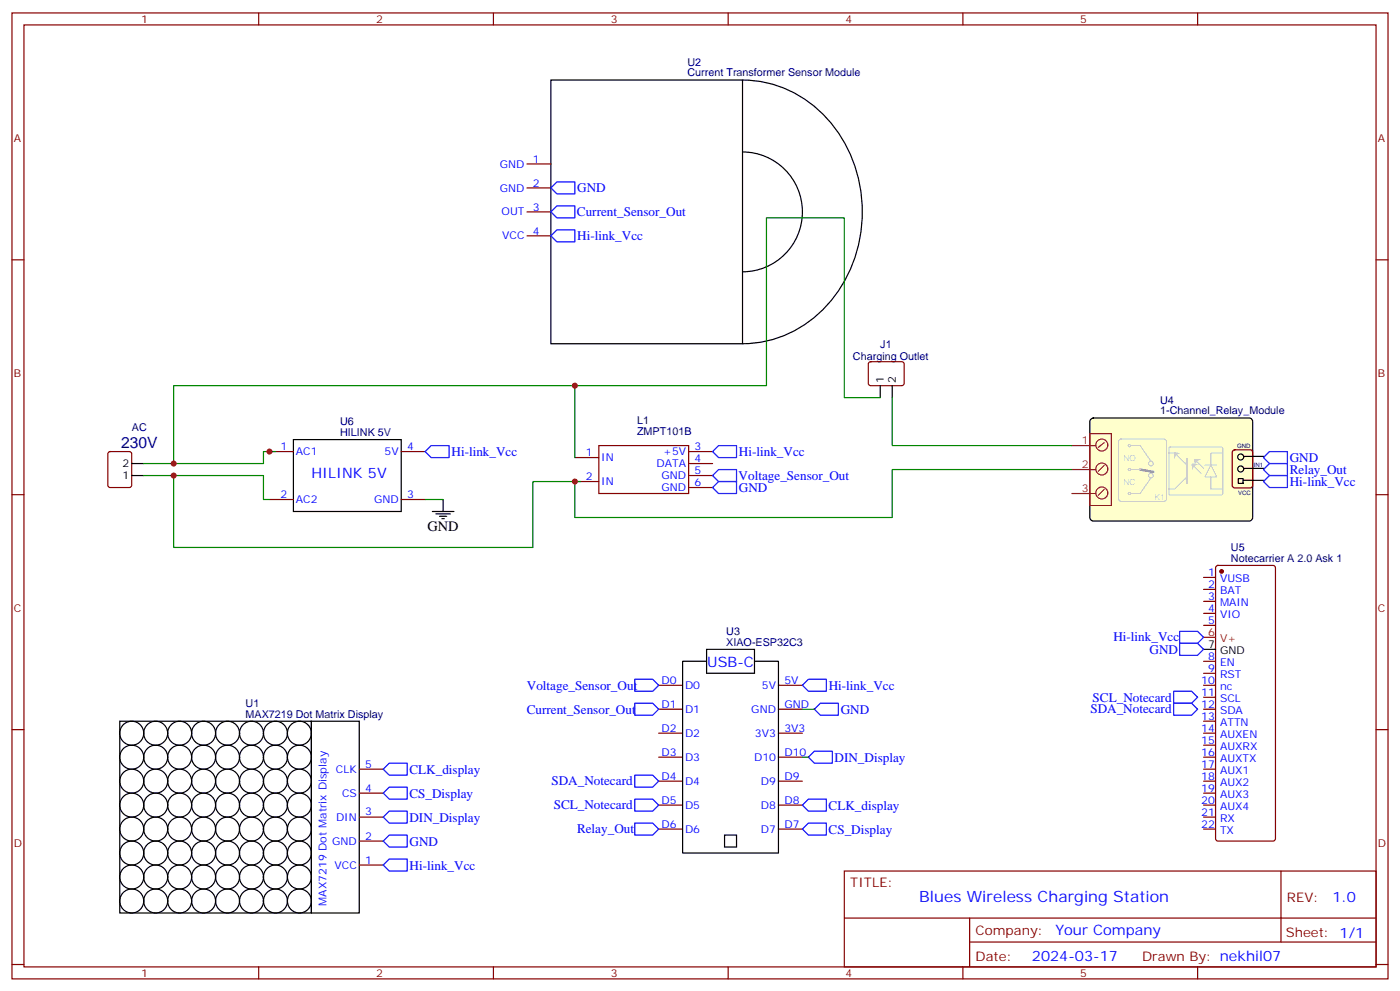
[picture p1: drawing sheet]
<svg xmlns="http://www.w3.org/2000/svg" width="412mm" height="292mm" viewBox="0 0 412 292" stroke-linecap="round" stroke-linejoin="round" font-family="sans-serif">
<g fill="none" stroke="#870000" stroke-width=".35">
<path d="M3.5 3.8h405.4v284.3h-405.4zM7.1 7.3h398.2v277.3h-398.2zM76.2 3.8v3.5M145.3 3.8v3.5M214.5 3.8v3.5M283.6 3.8v3.5M352.8 3.8v3.5M155.2 48.3h7.1M155.2 55.3h7.1M3.5 76.5h3.6M155.2 62.4h7.1M155.2 69.4h7.1"/>
<path d="M405.3 76.5h3.6M169.3 134.7h7.1M176.4 131.2h26.4v14.1h-26.4zM202.8 132.9h7.1M202.8 136.5h7.1M202.8 140h7.1M3.5 145.6h3.6M169.3 141.7h7.1M202.8 143.5h7.1M405.3 145.6h3.6M3.5 214.8h3.6M194 208.8h7.1"/>
<path d="M194 215.8h7.1M194 201.7h7.1M229.3 208.8h7.1M229.3 215.8h7.1M229.3 201.7h7.1M405.3 214.8h3.6M105.8 233.5h7.1M105.8 226.4h7.1M194 222.9h7.1M194 229.9h7.1M194 237h7.1M229.3 222.9h7.1"/>
<path d="M229.3 229.9h7.1M229.3 237h7.1M105.8 254.6h7.1M105.8 247.6h7.1M105.8 240.5h7.1M194 244.1h7.1M229.3 244.1h7.1M248.7 256.4h156.6v28.2h-156.6zM377.3 256.4v20.9M248.7 270.2h156.5M285.6 277.3h119.6M285.6 270.2v14.2"/>
<path d="M3.5 283.9h3.6M76.2 284.6v3.5M145.3 284.6v3.5M214.5 284.6v3.5M283.6 284.6v3.5M352.8 284.6v3.5M405.3 283.9h3.6"/>
</g>
<g fill="none" stroke="#000" stroke-width=".35">
<path d="M162.3 23.6h56.4v77.6h-56.4zM218.7 23.6a35.4 35.4 0 0 1 32.5 23.7 41.1 41.1 0 0 1-12.8 47.2 33 33 0 0 1-19.7 6.7M218.7 44.7a17.6 17.6 0 0 1 17.7 17.7 17.6 17.6 0 0 1-17.7 17.6M208.1 191.1h14.1v7.1h-14.1zM208.1 194.7h-7v56.4h28.2v-56.4h-7.1M35.3 212.3h56.4v56.4h-56.4zM91.7 212.3h14.1v56.4h-14.1zM213.4 245.8h3.6v3.5h-3.6z"/>
<circle cx="38.8" cy="215.8" r="3.5"/>
<circle cx="45.9" cy="215.8" r="3.5"/>
<circle cx="52.9" cy="215.8" r="3.5"/>
<circle cx="60" cy="215.8" r="3.5"/>
<circle cx="67" cy="215.8" r="3.5"/>
<circle cx="74.1" cy="215.8" r="3.5"/>
<circle cx="81.1" cy="215.8" r="3.5"/>
<circle cx="88.2" cy="215.8" r="3.5"/>
<circle cx="38.8" cy="237" r="3.5"/>
<circle cx="38.8" cy="229.9" r="3.5"/>
<circle cx="38.8" cy="222.9" r="3.5"/>
<circle cx="45.9" cy="237" r="3.5"/>
<circle cx="45.9" cy="229.9" r="3.5"/>
<circle cx="45.9" cy="222.9" r="3.5"/>
<circle cx="52.9" cy="237" r="3.5"/>
<circle cx="52.9" cy="229.9" r="3.5"/>
<circle cx="52.9" cy="222.9" r="3.5"/>
<circle cx="60" cy="237" r="3.5"/>
<circle cx="60" cy="229.9" r="3.5"/>
<circle cx="60" cy="222.9" r="3.5"/>
<circle cx="67" cy="237" r="3.5"/>
<circle cx="67" cy="229.9" r="3.5"/>
<circle cx="67" cy="222.9" r="3.5"/>
<circle cx="74.1" cy="237" r="3.5"/>
<circle cx="74.1" cy="229.9" r="3.5"/>
<circle cx="74.1" cy="222.9" r="3.5"/>
<circle cx="81.1" cy="237" r="3.5"/>
<circle cx="81.1" cy="229.9" r="3.5"/>
<circle cx="81.1" cy="222.9" r="3.5"/>
<circle cx="88.2" cy="237" r="3.5"/>
<circle cx="88.2" cy="229.9" r="3.5"/>
<circle cx="88.2" cy="222.9" r="3.5"/>
<circle cx="38.8" cy="244.1" r="3.5"/>
<circle cx="38.8" cy="258.2" r="3.5"/>
<circle cx="38.8" cy="251.1" r="3.5"/>
<circle cx="45.9" cy="244.1" r="3.5"/>
<circle cx="45.9" cy="251.1" r="3.5"/>
<circle cx="45.9" cy="258.2" r="3.5"/>
<circle cx="52.9" cy="244.1" r="3.5"/>
<circle cx="52.9" cy="258.2" r="3.5"/>
<circle cx="52.9" cy="251.1" r="3.5"/>
<circle cx="60" cy="244.1" r="3.5"/>
<circle cx="60" cy="251.1" r="3.5"/>
<circle cx="60" cy="258.2" r="3.5"/>
<circle cx="67" cy="244.1" r="3.5"/>
<circle cx="67" cy="258.2" r="3.5"/>
<circle cx="67" cy="251.1" r="3.5"/>
<circle cx="74.1" cy="244.1" r="3.5"/>
<circle cx="74.1" cy="251.1" r="3.5"/>
<circle cx="74.1" cy="258.2" r="3.5"/>
<circle cx="81.1" cy="244.1" r="3.5"/>
<circle cx="81.1" cy="258.2" r="3.5"/>
<circle cx="81.1" cy="251.1" r="3.5"/>
<circle cx="88.2" cy="244.1" r="3.5"/>
<circle cx="88.2" cy="258.2" r="3.5"/>
<circle cx="88.2" cy="251.1" r="3.5"/>
<circle cx="38.8" cy="265.2" r="3.5"/>
<circle cx="45.9" cy="265.2" r="3.5"/>
<circle cx="52.9" cy="265.2" r="3.5"/>
<circle cx="60" cy="265.2" r="3.5"/>
<circle cx="67" cy="265.2" r="3.5"/>
<circle cx="74.1" cy="265.2" r="3.5"/>
<circle cx="81.1" cy="265.2" r="3.5"/>
<circle cx="88.2" cy="265.2" r="3.5"/>
</g>
<path d="M321.3 123.5l.8-.5h45.8l.7 .3 .4 .8v28.2l-.2 .7-.9 .4h-45.8l-.6-.2-.5-.9v-28.2z" fill="#ffc" stroke="#000" stroke-width=".35"/>
<g fill="none" stroke="#8c2424" stroke-width=".35">
<path d="M315.7 138.2h7.1M315.7 131.2h7.1M321 127.6h6.4v21.2h-6.4M321 127.5v21.1M325.3 137l-1.8 1.8M325.3 130.3l-1.8 1.4M315.7 145.3h7.1M325.3 144.1l-1.8 1.7"/>
<circle cx="324.6" cy="138.1" r="1.76"/>
<circle cx="324.6" cy="131" r="1.76"/>
<circle cx="324.6" cy="145.1" r="1.76"/>
</g>
<path d="M363.2 132.6l.5-.2h4.6l.6 .4 .1 10.1-.5 .7h-4.8l-.6-.4-.1-10.1z" fill="none" stroke="#870000" stroke-width=".35"/>
<g fill="none" stroke="#000" stroke-width=".35">
<path d="M366.5 137.9h5.7M366.5 134.3h5.7M364.8 140.9h1.4v1.4h-1.4zM366.2 141.4h6"/>
<circle cx="365.5" cy="138" r=".88"/>
<circle cx="365.5" cy="134.5" r=".88"/>
</g>
<g fill="none" stroke="#ccc" stroke-width=".35">
<path d="M329.7 129.4l.5-.2h12.7l.5 .2 .2 .5v17l-.2 .5-.5 .2h-12.7l-.5-.3-.2-.4v-17zM333 131.2h2.8l3.2 4.5M333 138.2h2.8M339 140.7l-3.2 4.6h-2.8"/>
<circle cx="332.7" cy="131.2" r=".35"/>
<circle cx="332.7" cy="138.2" r=".35"/>
<circle cx="339" cy="136.5" r=".71"/>
<circle cx="339" cy="140" r=".71"/>
<circle cx="332.7" cy="145.3" r=".35"/>
</g>
<path d="M335.8 138.2l3.9 .7" fill="none" stroke="#999" stroke-width=".71"/>
<g fill="#ccc">
<path d="M345.7 133.1l2.3 .3-1.5 .4-.5 1.5z"/>
<path d="M351 136.4l2.2 .3-1.5 .5-.5 1.5z"/>
<path d="M351.7 135l2.2 .3-1.5 .4-.5 1.5z"/>
</g>
<path d="M344.3 133.4h1.8l3.5 3.5v3.5l-3.5 3.5h-1.8M344.4 131.8l.3-.2h15.3l.2 .3v13.6l-.3 .2-15.4-.1-.2-.3zM351.7 137.2l2.2 2.2M352.4 135.8l2.2 2.1M354.9 136.9h3.5M356.7 136.9l1.7 3.5h-3.5zM360.2 133.4h-3.5v3.5M356.7 140.4v3.5h3.5" fill="none" stroke="#ccc" stroke-width=".35"/>
<path d="M349.6 135.1v7.1" fill="none" stroke="#ccc" stroke-width=".71"/>
<g fill="none" stroke="#870000" stroke-width=".35">
<path d="M256 106.7l.5-.2h9.4l.4 .7v5.9l-.7 .4h-9.4l-.4-.7v-5.6zM32 133.1l.5-.2h5.6l.7 .5v9.4l-.5 .7h-5.8l-.7-.5-.1-9.4zM79.4 132.9h7M118.2 132.9h7M79.4 147h7M118.2 147h7M354.5 170h3.6M354.5 173.5h3.6M354.5 177h3.6M358.3 166.6l.5-.2h16.2l.7 .5v80l-.2 .5-.5 .2h-16.2l-.5-.3-.2-.4v-79.8zM354.5 180.6h3.6M354.5 184.1h3.6"/>
<path d="M354.5 194.7h3.6M354.5 198.2h3.6M354.5 201.7h3.6M354.5 205.2h3.6M354.5 208.8h3.6M354.5 212.3h3.6M354.5 215.8h3.6M354.5 219.4h3.6M354.5 222.9h3.6M354.5 226.4h3.6M354.5 229.9h3.6M354.5 233.5h3.6"/>
<path d="M354.5 237h3.6M354.5 240.5h3.6M354.5 244.1h3.6"/>
</g>
<circle cx="359.8" cy="168.2" r=".53" fill="#870000" stroke="#870000" stroke-width=".35"/>
<path d="M354.5 187.6h3.6" fill="none" stroke="#f00" stroke-width=".35"/>
<path d="M259.3 113.5v3.6M262.8 113.5v3.6M38.8 140h3.5M38.8 136.5h3.5M86.4 129.4h31.8v21.2h-31.8zM127.4 150.6h6.3M128.4 151.3h4.2M129.5 152h2.1M130.2 152.7h.7M130.5 147v3.6M354.5 191.1h3.6" fill="none" stroke="#000" stroke-width=".35"/>
<path d="M169.3 113.5h56.5v-49.4h22.9v53h10.6M262.8 117.1v14.1h52.9M42.3 140h35.3v7h1.8M51.2 140v21.1h105.8v-19.4h14.1M81.1 132.9h-3.5v3.6h-35.3M169.3 134.7v-21.2h-118.1v23M315.7 138.2h-52.9v14.1h-93.5v-10.6M125.2 147h5.3M236.4 208.8h3.5M236.4 222.9h1.7" fill="none" stroke="#008700" stroke-width=".35"/>
<g fill="none" stroke="#00f" stroke-width=".35">
<path d="M162.3 55.3l1.7-1.7h5.3v3.5h-5.3zM162.3 69.4l1.7-1.7h5.3v3.5h-5.3zM162.3 62.4l1.7-1.8h5.3v3.5h-5.3zM125.2 132.9l1.8-1.7h5.3v3.5h-5.3zM209.9 132.9l1.8-1.7h5.3v3.5h-5.3zM209.9 140l1.8-1.8h5.3v3.5h-5.3zM372.2 134.7l1.7-1.8h5.3v3.6h-5.3zM373.9 136.5h5.3v3.5h-5.3l-1.7-1.8zM209.9 143.5l1.8-1.8h5.3v3.6h-5.3zM372.2 141.7l1.7-1.7h5.3v3.5h-5.3zM187 200h5.3l1.7 1.7-1.7 1.8h-5.3zM347.5 185.8h5.3l1.7 1.8-1.7 1.8h-5.3z"/>
<path d="M347.5 189.4h5.3l1.7 1.7-1.7 1.8h-5.3zM187 207h5.3l1.7 1.8-1.7 1.7h-5.3zM236.4 201.7l1.7-1.7h5.3v3.5h-5.3zM239.9 208.8l1.8-1.8h5.2v3.5h-5.2zM345.7 203.5h5.3l1.8 1.7-1.8 1.8h-5.3zM345.7 207h5.3l1.8 1.8-1.8 1.7h-5.3zM112.9 233.5l1.8-1.8h5.2v3.5h-5.2zM112.9 226.4l1.8-1.8h5.2v3.6h-5.2zM187 228.2h5.3l1.7 1.7-1.7 1.8h-5.3zM187 235.2h5.3l1.7 1.8-1.7 1.8h-5.3zM236.4 237l1.7-1.8h5.3v3.6h-5.3zM239.9 221.1h5.3v3.5h-5.3l-1.8-1.7z"/>
<path d="M112.9 254.6l1.8-1.7h5.2v3.5h-5.2zM112.9 240.5l1.8-1.7h5.2v3.5h-5.2zM114.7 245.8h5.2v3.5h-5.2l-1.8-1.7zM187 242.3h5.3l1.7 1.8-1.7 1.7h-5.3zM236.4 244.1l1.7-1.8h5.3v3.5h-5.3z"/>
</g>
<g fill="#c00">
<circle cx="79.4" cy="132.9" r=".88"/>
<circle cx="51.2" cy="140" r=".88"/>
<circle cx="169.3" cy="141.7" r=".88"/>
<circle cx="51.2" cy="136.5" r=".88"/>
<circle cx="169.3" cy="113.5" r=".88"/>
</g>
<text font-size="4.6" fill="#000080" x="35.7" y="131.9">230V</text>
<text font-size="4.6" fill="#00f" x="270.8" y="265.4">Blues Wireless Charging Station</text>
<g font-size="4.2" fill="#00f">
<text x="91.7" y="140.7">HILINK 5V</text>
<text x="208.3" y="196.4">USB-C</text>
<text x="392.5" y="265.7">1.0</text>
<text x="310.9" y="275.2">Your Company</text>
<text x="304" y="283">2024-03-17</text>
</g>
<text font-size="4.2" x="125.9" y="156.2">GND</text>
<g font-size="3.9" fill="#00f">
<text x="170" y="56.6">GND</text>
<text x="169.9" y="63.7">Current_Sensor_Out</text>
<text x="170" y="70.7">Hi-link_Vcc</text>
<text x="133" y="134.2">Hi-link_Vcc</text>
<text x="217.7" y="134.2">Hi-link_Vcc</text>
<text x="379.9" y="136">GND</text>
<text x="217.6" y="141.3">Voltage_Sensor_Out</text>
<text x="379.9" y="139.5">Relay_Out</text>
<text x="379.9" y="143.1">Hi-link_Vcc</text>
<text x="217.7" y="144.8">GND</text>
<text x="328" y="188.8">Hi-link_Vcc</text>
<text x="338.6" y="192.4">GND</text>
<text x="155.2" y="203">Voltage_Sensor_Out</text>
<text x="244.1" y="203">Hi-link_Vcc</text>
<text x="321.8" y="206.5">SCL_Notecard</text>
<text x="155.2" y="210.1">Current_Sensor_Out</text>
<text x="247.6" y="210.1">GND</text>
<text x="321.2" y="210">SDA_Notecard</text>
<text x="120.6" y="227.7">CLK_display</text>
<text x="245.8" y="224.2">DIN_Display</text>
<text x="162.4" y="231.2">SDA_Notecard</text>
<text x="120.6" y="234.8">CS_Display</text>
<text x="163.1" y="238.2">SCL_Notecard</text>
<text x="244.1" y="238.3">CLK_display</text>
<text x="120.6" y="241.8">DIN_Display</text>
<text x="170" y="245.3">Relay_Out</text>
<text x="244.1" y="245.4">CS_Display</text>
<text x="120.6" y="248.9">GND</text>
<text x="120.6" y="256">Hi-link_Vcc</text>
</g>
<g font-size="3.9" fill="#800">
<text x="250.5" y="261">TITLE:</text>
<text x="379.1" y="265.7">REV:</text>
<text x="287.4" y="275.2">Company:</text>
<text x="378.7" y="275.8">Sheet: 1/1</text>
<text x="287.4" y="282.9">Date:</text>
<text x="336.4" y="282.9">Drawn By: nekhil07</text>
</g>
<g font-size="3.2" fill="#800">
<text x="41.6" y="6.8">1</text>
<text x="110.8" y="6.8">2</text>
<text x="179.9" y="6.8">3</text>
<text x="249.1" y="6.8">4</text>
<text x="318.2" y="6.8">5</text>
<text x="4.1" y="41.9">A</text>
<text x="405.9" y="41.9">A</text>
<text x="4.1" y="111.1">B</text>
<text x="405.9" y="111.1">B</text>
<text x="4.1" y="180.2">C</text>
<text x="405.9" y="180.2">C</text>
<text x="4.1" y="249.3">D</text>
<text x="405.9" y="249.3">D</text>
<text x="41.6" y="287.6">1</text>
<text x="110.8" y="287.6">2</text>
<text x="179.9" y="287.6">3</text>
<text x="249.1" y="287.6">4</text>
<text x="318.2" y="287.6">5</text>
</g>
<g font-size="3.2" fill="#000080">
<text x="202.5" y="22.5">Current Transformer Sensor Module</text>
<text x="202.5" y="19.4">U2</text>
<text x="251.3" y="105.8">Charging Outlet</text>
<text x="259.3" y="102.3">J1</text>
<text x="341.7" y="118.9">U4</text>
<text x="100.2" y="125.2">U6</text>
<text x="187.6" y="124.8">L1</text>
<text x="341.7" y="122">1-Channel_Relay_Module</text>
<text x="38.8" y="127">AC</text>
<text x="100.2" y="128.2">HILINK 5V</text>
<text x="187.6" y="128.1">ZMPT101B</text>
<text x="362.6" y="165.3">Notecarrier A 2.0 Ask 1</text>
<text x="362.6" y="162.2">U5</text>
<text x="213.9" y="190.1">XIAO-ESP32C3</text>
<text x="213.9" y="187">U3</text>
<text x="72.3" y="208.2">U1</text>
<text x="72.3" y="211.2">MAX7219 Dot Matrix Display</text>
</g>
<g font-size="3.2" fill="#00f">
<text x="157" y="47.9">1</text>
<text x="147.2" y="49.3">GND</text>
<text x="147.2" y="56.4">GND</text>
<text x="157" y="55">2</text>
<text x="147.7" y="63.4">OUT</text>
<text x="157" y="62">3</text>
<text x="147.9" y="70.5">VCC</text>
<text x="157" y="69.1">4</text>
<text x="82.6" y="132.6">1</text>
<text x="87.1" y="134">AC1</text>
<text x="113.3" y="134">5V</text>
<text x="119.9" y="132.6">4</text>
<text x="172.6" y="134.3">1</text>
<text x="177.1" y="135.7">IN</text>
<text x="193.4" y="137.5">DATA</text>
<text x="195.4" y="134">+5V</text>
<text x="204.6" y="132.6">3</text>
<text x="204.6" y="136.1">4</text>
<text x="172.6" y="141.4">2</text>
<text x="177.1" y="142.8">IN</text>
<text x="194.9" y="141">GND</text>
<text x="204.6" y="143.2">6</text>
<text x="204.6" y="139.6">5</text>
<text x="82.6" y="146.7">2</text>
<text x="87.1" y="148.1">AC2</text>
<text x="110.2" y="148.1">GND</text>
<text x="119.9" y="146.7">3</text>
<text x="194.9" y="144.6">GND</text>
<text x="355.9" y="169.6">1</text>
<text x="355.9" y="173.1">2</text>
<text x="359.4" y="171.4">VUSB</text>
<text x="355.9" y="176.7">3</text>
<text x="359.4" y="174.9">BAT</text>
<text x="359.4" y="178.4">MAIN</text>
<text x="355.9" y="180.2">4</text>
<text x="355.9" y="183.7">5</text>
<text x="359.4" y="182">VIO</text>
<text x="355.9" y="194.3">8</text>
<text x="355.9" y="197.8">9</text>
<text x="359.4" y="196.1">EN</text>
<text x="194.9" y="201.4">D0</text>
<text x="201.8" y="202.8">D0</text>
<text x="224.4" y="202.8">5V</text>
<text x="231.1" y="201.4">5V</text>
<text x="353.9" y="201.4">10</text>
<text x="359.4" y="199.6">RST</text>
<text x="359.4" y="203.1">nc</text>
<text x="194.9" y="208.4">D1</text>
<text x="201.8" y="209.8">D1</text>
<text x="221.3" y="209.8">GND</text>
<text x="231.1" y="208.4">GND</text>
<text x="353.9" y="204.9">11</text>
<text x="353.9" y="208.4">12</text>
<text x="359.4" y="206.7">SCL</text>
<text x="194.9" y="215.5">D2</text>
<text x="231.1" y="215.5">3V3</text>
<text x="353.9" y="211.9">13</text>
<text x="353.9" y="215.5">14</text>
<text x="359.4" y="210.2">SDA</text>
<text x="359.4" y="213.7">ATTN</text>
<text x="201.8" y="216.9">D2</text>
<text x="222.4" y="216.9">3V3</text>
<text x="353.9" y="219">15</text>
<text x="359.4" y="217.2">AUXEN</text>
<text x="359.4" y="220.8">AUXRX</text>
<text x="99" y="227.5">CLK</text>
<text x="107.6" y="226.1">5</text>
<text x="194.9" y="222.5">D3</text>
<text x="201.8" y="223.9">D3</text>
<text x="222.1" y="223.9">D10</text>
<text x="231.1" y="222.5">D10</text>
<text x="353.9" y="222.5">16</text>
<text x="353.9" y="226.1">17</text>
<text x="359.4" y="224.3">AUXTX</text>
<text x="359.4" y="227.8">AUX1</text>
<text x="107.6" y="233.1">4</text>
<text x="194.9" y="229.6">D4</text>
<text x="201.8" y="231">D4</text>
<text x="224.1" y="231">D9</text>
<text x="231.1" y="229.6">D9</text>
<text x="353.9" y="229.6">18</text>
<text x="353.9" y="233.1">19</text>
<text x="359.4" y="231.4">AUX2</text>
<text x="100.7" y="234.5">CS</text>
<text x="107.6" y="239.9">3</text>
<text x="194.9" y="236.6">D5</text>
<text x="201.8" y="238.1">D5</text>
<text x="224.1" y="238.1">D8</text>
<text x="231.1" y="236.6">D8</text>
<text x="353.9" y="236.6">20</text>
<text x="359.4" y="234.9">AUX3</text>
<text x="359.4" y="238.4">AUX4</text>
<text x="99" y="241.6">DIN</text>
<text x="194.9" y="243.7">D6</text>
<text x="201.8" y="245.1">D6</text>
<text x="224.1" y="245.1">D7</text>
<text x="231.1" y="243.7">D7</text>
<text x="353.9" y="240.2">21</text>
<text x="353.9" y="243.7">22</text>
<text x="359.4" y="241.9">RX</text>
<text x="359.4" y="245.5">TX</text>
<text x="97.8" y="248.6">GND</text>
<text x="107.6" y="247.2">2</text>
<text x="98.5" y="255.7">VCC</text>
<text x="107.6" y="254.3">1</text>
<text x="96.2" y="266.6" transform="rotate(-90 96.2 266.6)">MAX7219 Dot Matrix Display</text>
</g>
<g font-size="3.2">
<text x="260.3" y="112.8" transform="rotate(-90 260.3 112.8)">1</text>
<text x="263.9" y="112.8" transform="rotate(-90 263.9 112.8)">2</text>
<text x="36.1" y="137.5">2</text>
<text x="36.1" y="141">1</text>
<text x="355.9" y="190.8">7</text>
<text x="359.4" y="192.5">GND</text>
</g>
<g font-size="3.2" fill="#8d2323">
<text x="318.7" y="130.7">1</text>
<text x="318.7" y="137.7">2</text>
<text x="318.7" y="144.8">3</text>
</g>
<g font-size="3.2" fill="#f00">
<text x="355.9" y="187.3">6</text>
<text x="359.4" y="189">V+</text>
</g>
<g font-size="2.5" fill="#ccc">
<text x="330.9" y="135.7">NO</text>
<text x="330.9" y="142.8">NC</text>
<text x="340.1" y="147">K1</text>
</g>
<g font-size="1.8" fill="#000080">
<text x="364.4" y="131.9">GND</text>
<text x="369.4" y="137.5">IN1</text>
<text x="364.8" y="145.6">VCC</text>
</g>
</svg>
